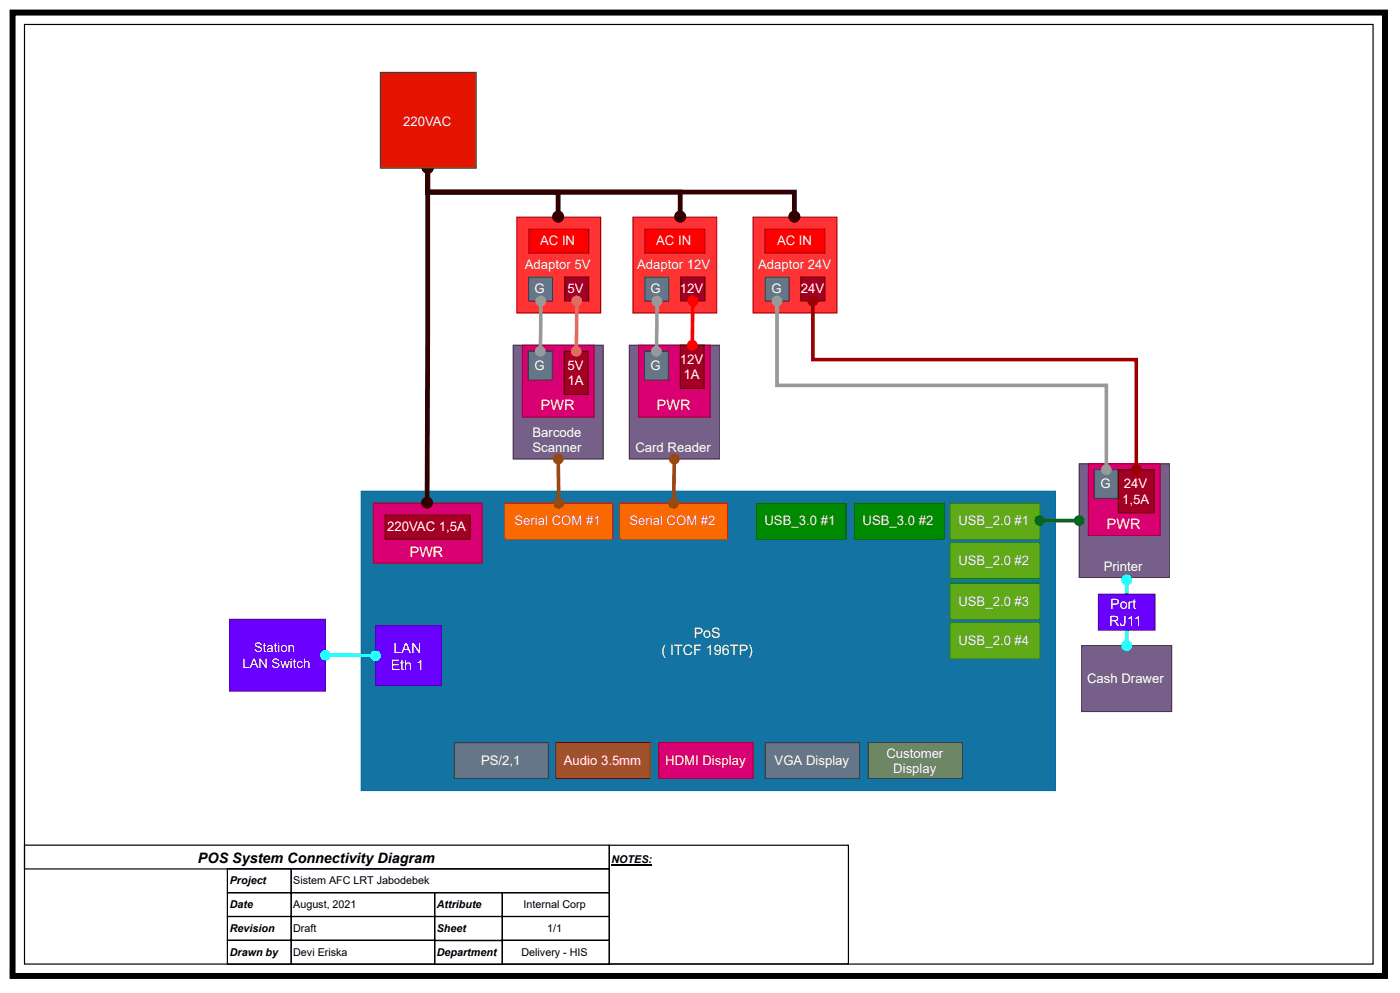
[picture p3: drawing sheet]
<svg xmlns="http://www.w3.org/2000/svg" width="297mm" height="211mm" viewBox="0 0 297 211" stroke-linecap="round" stroke-linejoin="round" font-family="sans-serif">
<g fill="none" stroke="#000" stroke-width=".25">
<path d="M5.2 5.2h286.1v199.3h-286.1zM5.2 179.3h124.1v5h-124.1zM129.3 179.3h50.7v25.2h-50.7zM48.2 184.3h13.6v5.1h-13.6zM48.2 189.4h13.6v5h-13.6zM48.2 194.4h13.6v5.1h-13.6zM48.2 199.5h13.6v5h-13.6zM61.8 184.3h67.5v5.1h-67.5zM61.8 189.4h30.4v5h-30.4zM61.8 194.4h30.4v5.1h-30.4zM61.8 199.5h30.4v5h-30.4zM92.2 194.4h14.4v5.1h-14.4z"/>
<path d="M92.2 189.4h14.4v5h-14.4zM92.2 199.5h14.4v5.1h-14.4zM106.6 194.4h22.7v5.1h-22.7zM106.6 189.4h22.7v5h-22.7zM106.6 199.5h22.7v5h-22.7zM129.7 183.4h8.7"/>
</g>
<path d="M2.7 2.7h291.1v204.3h-291.1z" fill="none" stroke="#000" stroke-width="1.3" stroke-linecap="butt"/>
<path d="M76.6 104.2h147.3v63.5h-147.3z" fill="#1374a3"/>
<path d="M76.6 104.2h147.3v63.5h-147.3z" fill="none" stroke="#006eaf" stroke-width=".25"/>
<path d="M201.6 106.8h19v7.6h-19z" fill="#60a917"/>
<path d="M201.6 106.8h19v7.6h-19z" fill="none" stroke="#2d7600" stroke-width=".25"/>
<path d="M201.6 115.1h19v7.7h-19z" fill="#60a917"/>
<path d="M201.6 115.1h19v7.7h-19z" fill="none" stroke="#2d7600" stroke-width=".25"/>
<path d="M201.6 123.8h19v7.6h-19z" fill="#60a917"/>
<path d="M201.6 123.8h19v7.6h-19z" fill="none" stroke="#2d7600" stroke-width=".25"/>
<path d="M201.6 132.1h19v7.7h-19z" fill="#60a917"/>
<path d="M201.6 132.1h19v7.7h-19z" fill="none" stroke="#2d7600" stroke-width=".25"/>
<path d="M181.2 106.8h19.1v7.6h-19.1z" fill="#008a00"/>
<path d="M181.2 106.8h19.1v7.6h-19.1z" fill="none" stroke="#005700" stroke-width=".25"/>
<path d="M79.7 132.8h14v12.7h-14z" fill="#6a00ff"/>
<path d="M79.7 132.8h14v12.7h-14z" fill="none" stroke="#3700cc" stroke-width=".25"/>
<path d="M107.1 106.8h22.9v7.6h-22.9z" fill="#fa6800"/>
<path d="M107.1 106.8h22.9v7.6h-22.9z" fill="none" stroke="#c73500" stroke-width=".25"/>
<path d="M162.4 157.5h20v7.6h-20z" fill="#647687"/>
<path d="M162.4 157.5h20v7.6h-20z" fill="none" stroke="#314354" stroke-width=".25"/>
<path d="M139.8 157.5h20v7.6h-20z" fill="#d80073"/>
<path d="M139.8 157.5h20v7.6h-20z" fill="none" stroke="#a50040" stroke-width=".25"/>
<path d="M117.9 157.5h20v7.6h-20z" fill="#a0522d"/>
<path d="M117.9 157.5h20v7.6h-20z" fill="none" stroke="#6d1f00" stroke-width=".25"/>
<path d="M96.4 157.5h20v7.6h-20z" fill="#647687"/>
<path d="M96.4 157.5h20v7.6h-20z" fill="none" stroke="#314354" stroke-width=".25"/>
<path d="M48.7 131.4h20.3v15.2h-20.3z" fill="#6a00ff"/>
<path d="M48.7 131.4h20.3v15.2h-20.3z" fill="none" stroke="#3700cc" stroke-width=".25"/>
<path d="M69.8 139l9.1 .1" fill="none" stroke="#0ff" stroke-width=".76" stroke-linecap="butt"/>
<circle cx="69" cy="139" r=".76" fill="#0ff"/>
<circle cx="69" cy="139" r=".76" fill="none" stroke="#0ff" stroke-width=".76" stroke-linecap="butt"/>
<circle cx="79.7" cy="139.1" r=".76" fill="#0ff"/>
<circle cx="79.7" cy="139.1" r=".76" fill="none" stroke="#0ff" stroke-width=".76" stroke-linecap="butt"/>
<path d="M131.5 106.8h22.8v7.6h-22.8z" fill="#fa6800"/>
<path d="M131.5 106.8h22.8v7.6h-22.8z" fill="none" stroke="#c73500" stroke-width=".25"/>
<path d="M160.4 106.8h19.1v7.6h-19.1z" fill="#008a00"/>
<path d="M160.4 106.8h19.1v7.6h-19.1z" fill="none" stroke="#005700" stroke-width=".25"/>
<path d="M229.5 137h19.1v13.9h-19.1z" fill="#76608a"/>
<path d="M229.5 137h19.1v13.9h-19.1z" fill="none" stroke="#432d57" stroke-width=".25"/>
<path d="M79.2 106.8h23.1v12.7h-23.1z" fill="#d80073"/>
<path d="M79.2 106.8h23.1v12.7h-23.1z" fill="none" stroke="#a50040" stroke-width=".25"/>
<path d="M81.7 109.3h18v5.1h-18z" fill="#a20025"/>
<path d="M81.7 109.3h18v5.1h-18z" fill="none" stroke="#6f0000" stroke-width=".25"/>
<path d="M90.7 36.3l-.1 69.6" fill="none" stroke="#300" stroke-width="1" stroke-linecap="butt"/>
<circle cx="90.7" cy="35.5" r=".76" fill="#300"/>
<circle cx="90.7" cy="35.5" r=".76" fill="none" stroke="#300" stroke-width="1" stroke-linecap="butt"/>
<circle cx="90.6" cy="106.6" r=".76" fill="#300"/>
<circle cx="90.6" cy="106.6" r=".76" fill="none" stroke="#300" stroke-width="1" stroke-linecap="butt"/>
<path d="M108.9 73.2h19.1v24.2h-19.1z" fill="#76608a"/>
<path d="M108.9 73.2h19.1v24.2h-19.1z" fill="none" stroke="#432d57" stroke-width=".25"/>
<path d="M110.8 73.2h15.3v15.3h-15.3z" fill="#d80073"/>
<path d="M110.8 73.2h15.3v15.3h-15.3z" fill="none" stroke="#a50040" stroke-width=".25"/>
<path d="M112.1 74.5h5.1v6.1h-5.1z" fill="#647687"/>
<path d="M112.1 74.5h5.1v6.1h-5.1z" fill="none" stroke="#314354" stroke-width=".25"/>
<path d="M119.7 74.5h5.1v9.2h-5.1z" fill="#a20025"/>
<path d="M119.7 74.5h5.1v9.2h-5.1z" fill="none" stroke="#6f0000" stroke-width=".25"/>
<path d="M118.4 98.1l.1 7.9" fill="none" stroke="#994c00" stroke-width=".76" stroke-linecap="butt"/>
<circle cx="118.4" cy="97.4" r=".76" fill="#994c00"/>
<circle cx="118.4" cy="97.4" r=".76" fill="none" stroke="#994c00" stroke-width=".76" stroke-linecap="butt"/>
<circle cx="118.5" cy="106.8" r=".76" fill="#994c00"/>
<circle cx="118.5" cy="106.8" r=".76" fill="none" stroke="#994c00" stroke-width=".76" stroke-linecap="butt"/>
<path d="M109.7 46.1h17.7v20.3h-17.7z" fill="#f33"/>
<path d="M109.7 46.1h17.7v20.3h-17.7z" fill="none" stroke="#b20000" stroke-width=".25"/>
<path d="M119.8 58.8h5.1v5.1h-5.1z" fill="#a20025"/>
<path d="M119.8 58.8h5.1v5.1h-5.1z" fill="none" stroke="#6f0000" stroke-width=".25"/>
<path d="M112.2 58.8h5.1v5.1h-5.1z" fill="#647687"/>
<path d="M112.2 58.8h5.1v5.1h-5.1z" fill="none" stroke="#314354" stroke-width=".25"/>
<path d="M112.2 48.6h12.7v5.1h-12.7z" fill="#f00"/>
<path d="M112.2 48.6h12.7v5.1h-12.7z" fill="none" stroke="#b20000" stroke-width=".25"/>
<path d="M134.3 46.1h17.7v20.3h-17.7z" fill="#f33"/>
<path d="M134.3 46.1h17.7v20.3h-17.7z" fill="none" stroke="#b20000" stroke-width=".25"/>
<path d="M144.4 58.8h5.1v5.1h-5.1z" fill="#a20025"/>
<path d="M144.4 58.8h5.1v5.1h-5.1z" fill="none" stroke="#6f0000" stroke-width=".25"/>
<path d="M136.8 58.8h5.1v5.1h-5.1z" fill="#647687"/>
<path d="M136.8 58.8h5.1v5.1h-5.1z" fill="none" stroke="#314354" stroke-width=".25"/>
<path d="M136.8 48.6h12.7v5.1h-12.7z" fill="#f00"/>
<path d="M136.8 48.6h12.7v5.1h-12.7z" fill="none" stroke="#b20000" stroke-width=".25"/>
<path d="M159.8 46.1h17.7v20.3h-17.7z" fill="#f33"/>
<path d="M159.8 46.1h17.7v20.3h-17.7z" fill="none" stroke="#b20000" stroke-width=".25"/>
<path d="M169.9 58.8h5.1v5.1h-5.1z" fill="#a20025"/>
<path d="M169.9 58.8h5.1v5.1h-5.1z" fill="none" stroke="#6f0000" stroke-width=".25"/>
<path d="M162.3 58.8h5.1v5.1h-5.1z" fill="#647687"/>
<path d="M162.3 58.8h5.1v5.1h-5.1z" fill="none" stroke="#314354" stroke-width=".25"/>
<path d="M162.3 48.6h12.7v5.1h-12.7z" fill="#f00"/>
<path d="M162.3 48.6h12.7v5.1h-12.7z" fill="none" stroke="#b20000" stroke-width=".25"/>
<path d="M133.5 73.2h19.1v24.2h-19.1z" fill="#76608a"/>
<path d="M133.5 73.2h19.1v24.2h-19.1z" fill="none" stroke="#432d57" stroke-width=".25"/>
<path d="M135.4 73.2h15.3v15.3h-15.3z" fill="#d80073"/>
<path d="M135.4 73.2h15.3v15.3h-15.3z" fill="none" stroke="#a50040" stroke-width=".25"/>
<path d="M136.7 74.5h5.1v6.1h-5.1z" fill="#647687"/>
<path d="M136.7 74.5h5.1v6.1h-5.1z" fill="none" stroke="#314354" stroke-width=".25"/>
<path d="M144.3 73.2h5.1v9.2h-5.1z" fill="#a20025"/>
<path d="M144.3 73.2h5.1v9.2h-5.1z" fill="none" stroke="#6f0000" stroke-width=".25"/>
<path d="M229 98.4h19.1v24.1h-19.1z" fill="#76608a"/>
<path d="M229 98.4h19.1v24.1h-19.1z" fill="none" stroke="#432d57" stroke-width=".25"/>
<path d="M230.9 98.4h15.2v15.2h-15.2z" fill="#d80073"/>
<path d="M230.9 98.4h15.2v15.2h-15.2z" fill="none" stroke="#a50040" stroke-width=".25"/>
<path d="M232.2 99.6h5.1v6.1h-5.1z" fill="#647687"/>
<path d="M232.2 99.6h5.1v6.1h-5.1z" fill="none" stroke="#314354" stroke-width=".25"/>
<path d="M237.3 99.6h7.6v9.2h-7.6z" fill="#a20025"/>
<path d="M237.3 99.6h7.6v9.2h-7.6z" fill="none" stroke="#6f0000" stroke-width=".25"/>
<path d="M221.4 110.4h6.8" fill="none" stroke="#060" stroke-width=".76" stroke-linecap="butt"/>
<circle cx="229" cy="110.4" r=".76" fill="#060"/>
<circle cx="229" cy="110.4" r=".76" fill="none" stroke="#060" stroke-width=".76" stroke-linecap="butt"/>
<circle cx="220.6" cy="110.4" r=".76" fill="#060"/>
<circle cx="220.6" cy="110.4" r=".76" fill="none" stroke="#060" stroke-width=".76" stroke-linecap="butt"/>
<path d="M239 123.8v12.4" fill="none" stroke="#0ff" stroke-width=".76" stroke-linecap="butt"/>
<circle cx="239" cy="137" r=".76" fill="#0ff"/>
<circle cx="239" cy="137" r=".76" fill="none" stroke="#0ff" stroke-width=".76" stroke-linecap="butt"/>
<circle cx="239" cy="123" r=".76" fill="#0ff"/>
<circle cx="239" cy="123" r=".76" fill="none" stroke="#0ff" stroke-width=".76" stroke-linecap="butt"/>
<path d="M233 126.1h12v7.6h-12z" fill="#6a00ff"/>
<path d="M233 126.1h12v7.6h-12z" fill="none" stroke="#3700cc" stroke-width=".25"/>
<path d="M164.8 64.6v17.1h69.9v17.2" fill="none" stroke="#999" stroke-width=".76" stroke-linecap="butt"/>
<circle cx="164.8" cy="63.9" r=".76" fill="#999"/>
<circle cx="164.8" cy="63.9" r=".76" fill="none" stroke="#999" stroke-width=".76" stroke-linecap="butt"/>
<circle cx="234.7" cy="99.6" r=".76" fill="#999"/>
<circle cx="234.7" cy="99.6" r=".76" fill="none" stroke="#999" stroke-width=".76" stroke-linecap="butt"/>
<path d="M172.5 64.6v11.7h68.6v22.6" fill="none" stroke="#900" stroke-width=".76" stroke-linecap="butt"/>
<circle cx="172.5" cy="63.9" r=".76" fill="#900"/>
<circle cx="172.5" cy="63.9" r=".76" fill="none" stroke="#900" stroke-width=".76" stroke-linecap="butt"/>
<circle cx="241.1" cy="99.6" r=".76" fill="#900"/>
<circle cx="241.1" cy="99.6" r=".76" fill="none" stroke="#900" stroke-width=".76" stroke-linecap="butt"/>
<path d="M147 64.6l-.1 7.9" fill="none" stroke="#f00" stroke-width=".76" stroke-linecap="butt"/>
<circle cx="147" cy="63.9" r=".76" fill="#f00"/>
<circle cx="147" cy="63.9" r=".76" fill="none" stroke="#f00" stroke-width=".76" stroke-linecap="butt"/>
<circle cx="146.9" cy="73.2" r=".76" fill="#f00"/>
<circle cx="146.9" cy="73.2" r=".76" fill="none" stroke="#f00" stroke-width=".76" stroke-linecap="butt"/>
<path d="M122.3 64.6v9.2" fill="none" stroke="#f66" stroke-width=".76" stroke-linecap="butt"/>
<circle cx="122.3" cy="63.9" r=".76" fill="#f66"/>
<circle cx="122.3" cy="63.9" r=".76" fill="none" stroke="#f66" stroke-width=".76" stroke-linecap="butt"/>
<circle cx="122.2" cy="74.5" r=".76" fill="#f66"/>
<circle cx="122.2" cy="74.5" r=".76" fill="none" stroke="#f66" stroke-width=".76" stroke-linecap="butt"/>
<path d="M114.7 64.6l-.1 9.2" fill="none" stroke="#999" stroke-width=".76" stroke-linecap="butt"/>
<circle cx="114.7" cy="63.9" r=".76" fill="#999"/>
<circle cx="114.7" cy="63.9" r=".76" fill="none" stroke="#999" stroke-width=".76" stroke-linecap="butt"/>
<circle cx="114.6" cy="74.5" r=".76" fill="#999"/>
<g fill="none" stroke="#999" stroke-width=".76" stroke-linecap="butt">
<path d="M139.4 64.6l-.1 9.2"/>
<circle cx="114.6" cy="74.5" r=".76"/>
</g>
<circle cx="139.4" cy="63.9" r=".76" fill="#999"/>
<circle cx="139.4" cy="63.9" r=".76" fill="none" stroke="#999" stroke-width=".76" stroke-linecap="butt"/>
<circle cx="139.3" cy="74.5" r=".76" fill="#999"/>
<circle cx="139.3" cy="74.5" r=".76" fill="none" stroke="#999" stroke-width=".76" stroke-linecap="butt"/>
<path d="M143 98.1l-.1 7.9" fill="none" stroke="#994c00" stroke-width=".76" stroke-linecap="butt"/>
<circle cx="143.1" cy="97.4" r=".76" fill="#994c00"/>
<circle cx="143.1" cy="97.4" r=".76" fill="none" stroke="#994c00" stroke-width=".76" stroke-linecap="butt"/>
<circle cx="142.9" cy="106.8" r=".76" fill="#994c00"/>
<circle cx="142.9" cy="106.8" r=".76" fill="none" stroke="#994c00" stroke-width=".76" stroke-linecap="butt"/>
<path d="M90.7 36.3v4.4h27.7v4.5" fill="none" stroke="#300" stroke-width="1" stroke-linecap="butt"/>
<circle cx="90.7" cy="35.5" r=".76" fill="#300"/>
<circle cx="90.7" cy="35.5" r=".76" fill="none" stroke="#300" stroke-width="1" stroke-linecap="butt"/>
<circle cx="118.4" cy="46" r=".76" fill="#300"/>
<g fill="none" stroke="#300" stroke-width="1" stroke-linecap="butt">
<path d="M90.7 36.3v4.4h53.6v4.5"/>
<circle cx="118.4" cy="46" r=".76"/>
</g>
<circle cx="90.7" cy="35.5" r=".76" fill="#300"/>
<circle cx="90.7" cy="35.5" r=".76" fill="none" stroke="#300" stroke-width="1" stroke-linecap="butt"/>
<circle cx="144.3" cy="46" r=".76" fill="#300"/>
<g fill="none" stroke="#300" stroke-width="1" stroke-linecap="butt">
<path d="M90.7 36.3v4.4h77.8v4.5"/>
<circle cx="144.3" cy="46" r=".76"/>
</g>
<circle cx="90.7" cy="35.5" r=".76" fill="#300"/>
<circle cx="90.7" cy="35.5" r=".76" fill="none" stroke="#300" stroke-width="1" stroke-linecap="butt"/>
<circle cx="168.5" cy="46" r=".76" fill="#300"/>
<circle cx="168.5" cy="46" r=".76" fill="none" stroke="#300" stroke-width="1" stroke-linecap="butt"/>
<path d="M184.2 157.5h20v7.6h-20z" fill="#6d8764"/>
<path d="M184.2 157.5h20v7.6h-20z" fill="none" stroke="#314354" stroke-width=".25"/>
<path d="M80.7 15.4h20.3v20.3h-20.3z" fill="#e51400"/>
<path d="M80.7 15.4h20.3v20.3h-20.3z" fill="none" stroke="#36393d" stroke-width=".25"/>
<g font-size="3" fill="#fff">
<text x="114.8" y="87.1">PWR</text>
<text x="139.4" y="87.1">PWR</text>
<text x="234.8" y="112.2">PWR</text>
<text x="87" y="118.1">PWR</text>
<text x="235.6" y="129.2">Port</text>
<text x="147.2" y="135.3">PoS</text>
<text x="235.3" y="132.8">RJ11</text>
<text x="82.9" y="142.2">Eth 1</text>
<text x="83.5" y="138.6">LAN</text>
<text x="140.3" y="138.9">( ITCF 196TP)</text>
</g>
<text font-size="3" x="42" y="183">POS System Connectivity Diagram</text>
<g font-size="2.8" fill="#fff">
<text x="85.5" y="26.7">220VAC</text>
<text x="114.6" y="52">AC IN</text>
<text x="139.2" y="52">AC IN</text>
<text x="164.9" y="52">AC IN</text>
<text x="111.3" y="57.1">Adaptor 5V</text>
<text x="135.2" y="57.1">Adaptor 12V</text>
<text x="160.8" y="57.1">Adaptor 24V</text>
<text x="113.4" y="62.2">G</text>
<text x="120.4" y="62.2">5V</text>
<text x="138" y="62.2">G</text>
<text x="144.3" y="62.2">12V</text>
<text x="163.7" y="62.2">G</text>
<text x="169.9" y="62.2">24V</text>
<text x="144.3" y="77.2">12V</text>
<text x="113.4" y="78.4">G</text>
<text x="120.4" y="78.4">5V</text>
<text x="120.4" y="81.7">1A</text>
<text x="138" y="78.4">G</text>
<text x="145" y="80.5">1A</text>
<text x="113" y="92.7">Barcode</text>
<text x="113" y="96">Scanner</text>
<text x="134.8" y="96">Card Reader</text>
<text x="233.5" y="103.6">G</text>
<text x="238.1" y="106.9">1,5A</text>
<text x="238.4" y="103.6">24V</text>
<text x="82.1" y="112.7">220VAC 1,5A</text>
<text x="109.1" y="111.5">Serial COM #1</text>
<text x="133.5" y="111.5">Serial COM #2</text>
<text x="162.2" y="111.5">USB_3.0 #1</text>
<text x="183" y="111.5">USB_3.0 #2</text>
<text x="203.3" y="111.5">USB_2.0 #1</text>
<text x="203.3" y="119.8">USB_2.0 #2</text>
<text x="234.2" y="121.1">Printer</text>
<text x="203.3" y="128.5">USB_2.0 #3</text>
<text x="203.3" y="136.8">USB_2.0 #4</text>
<text x="51.4" y="141.7">LAN Switch</text>
<text x="53.9" y="138.4">Station</text>
<text x="230.6" y="145">Cash Drawer</text>
<text x="188" y="160.7">Customer</text>
<text x="102.1" y="162.2">PS/2,1</text>
<text x="119.6" y="162.2">Audio 3.5mm</text>
<text x="141.1" y="162.2">HDMI Display</text>
<text x="164.3" y="162.2">VGA Display</text>
<text x="189.5" y="164">Display</text>
</g>
<g font-size="2.3">
<text x="129.7" y="183">NOTES:</text>
<text x="48.7" y="187.6">Project</text>
<text x="62.2" y="187.6">Sistem AFC LRT Jabodebek</text>
<text x="48.7" y="192.7">Date</text>
<text x="48.7" y="197.8">Revision</text>
<text x="62.2" y="192.7">August, 2021</text>
<text x="62.2" y="197.8">Draft</text>
<text x="92.7" y="197.8">Sheet</text>
<text x="92.7" y="192.7">Attribute</text>
<text x="111.1" y="192.7">Internal Corp</text>
<text x="116.1" y="197.8">1/1</text>
<text x="48.7" y="202.8">Drawn by</text>
<text x="62.2" y="202.8">Devi Eriska</text>
<text x="92.7" y="202.8">Department</text>
<text x="110.6" y="202.8">Delivery - HIS</text>
</g>
</svg>
